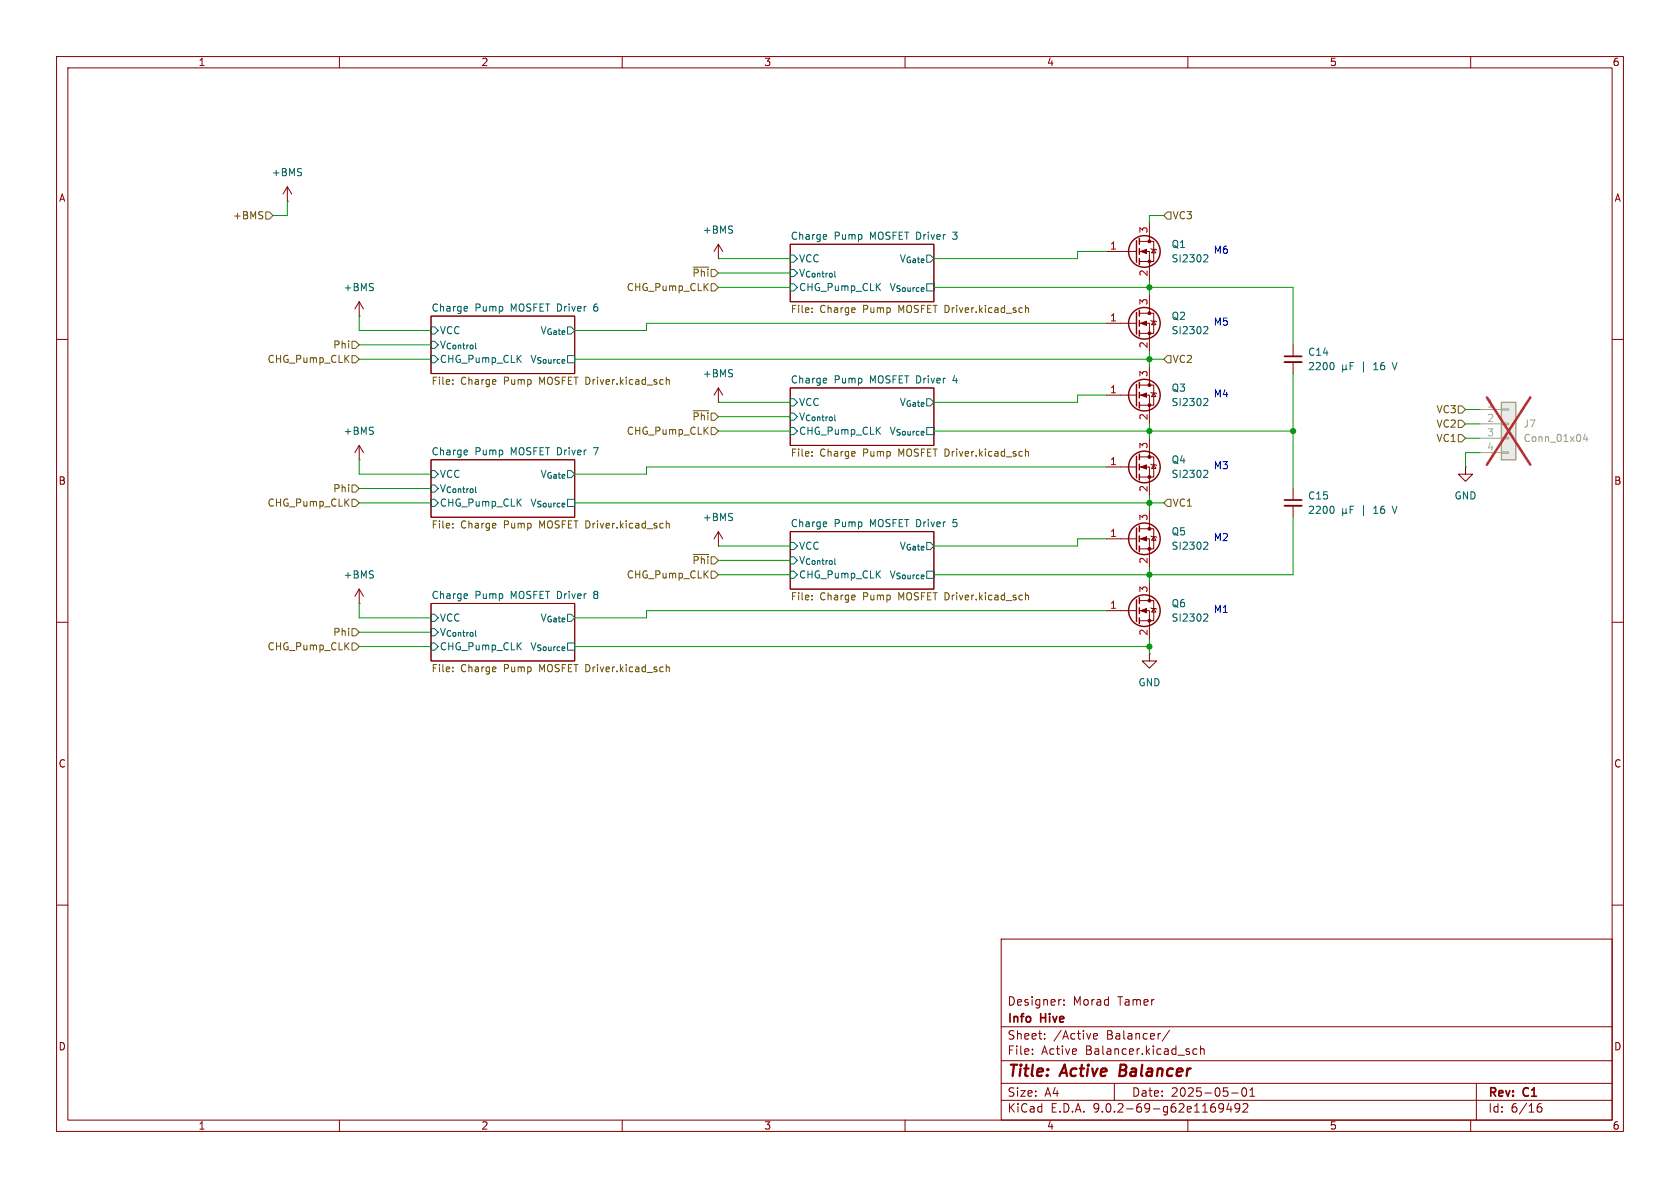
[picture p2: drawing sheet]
<svg xmlns="http://www.w3.org/2000/svg" width="297mm" height="210mm" viewBox="0 0 297 210" stroke-linecap="round" stroke-linejoin="round" font-family="sans-serif">
<g fill="none" stroke="#840000" stroke-width=".18">
<path d="M10 10h277v190h-277zM12 12h273v186h-273zM60 10v2M110 10v2M160 10v2M210 10v2M260 10v2M203.2 39.4v3.3M76.2 55.9h25.4v10.1h-25.4zM127 45.7h.1M127 43.2v2.5M127 43.2l-.8 1.3"/>
<path d="M127 43.2l.8 1.3M139.7 43.2h25.4v10.1h-25.4zM195.6 44.5h5.3M201.4 42.7h2.6v3.5h-2.6M201.4 44.5h1.8v5M203.5 43.9l.1 .2h.7l.2 .1M204 44.1l.3 .6h-.7zM10 60h2M63.5 78.7v2.6M63.5 78.7l-.8 1.3M63.5 78.7l.8 1.3M127 71.1h.1"/>
<path d="M127 68.6v2.5M127 68.6l-.8 1.3M127 68.6l.8 1.3M139.7 68.6h25.4v10.1h-25.4zM203.2 77.5v3.3M228.6 61v2M228.6 64v2M285 60h2M63.5 81.3h.1M76.2 81.3h25.4v10.1h-25.4zM127 96.5h.1M127 94l-.8 1.3"/>
<path d="M127 94l.8 1.3M127 94v2.5M139.7 94h25.4v10.1h-25.4zM195.6 95.3h5.3M195.6 82.6h5.3M201.4 93.5h2.6v3.5h-2.6M201.4 95.3h1.8v5M201.4 80.8h2.6v3.5h-2.6M201.4 82.6h1.8v5M203.2 90.2v3.3M203.5 94.7l.1 .2h.7l.2 .1M203.5 82l.1 .2h.7l.2 .1"/>
<path d="M204 94.9l.3 .6h-.7zM204 82.2l.3 .6h-.7zM228.6 86.4v2M228.6 89.4v2M259.1 82.6v1.2h1.2l-1.2 1.3-1.3-1.3h1.3M259.1 82.6h.1M10 110h2M63.5 106.7h.1M63.5 104.1l-.8 1.3M63.5 104.1l.8 1.3M63.5 104.1v2.6M76.2 106.7h25.4v10.1h-25.4z"/>
<path d="M195.6 108h5.3M201.4 106.2h2.6v3.5h-2.6M201.4 108h1.8v5M203.2 115.6v1.2h1.3l-1.3 1.3-1.3-1.3h1.3M203.2 115.6h.1M203.2 102.9v3.3M203.5 107.4l.1 .2h.7l.2 .1M204 107.6l.3 .6h-.7zM285 110h2M10 160h2M177 166h108v32h-108zM187.5 176.7h.1"/>
<path d="M188.1 177.6v.1M188.1 176.8v.1M285 160h2M60 198v2M110 198v2M160 198v2M177 194.5h108M177 191.5h108M177 187.5h108M177 181.5h108M182.5 186.3v.1M182.5 185.5v.1"/>
<path d="M184.7 183.6v.1M184.7 182.8v.1M193.3 183.2l.7-.1v-.3l-.5-.1-.2 .2 .1 .7h.6M197 191.5v3M206.7 182.1l-1.2 2M210 198v2M211.6 185.5l-.4-.1-.3 .3v.4l.1 .2h.6M212.2 185.5l.3-.1 .3 .1 .1 .9M212.2 184.9v1.5M216.3 195.7l-.3 .3h-.3l-.2-.3 .1-.5 .4-.1 .2 .1a.99 .99 0 0 1-.3 1.4h-.3M217.2 195l-.3 1.1h.9M217.6 195.6v1"/>
<path d="M217.7 193.2h1.2M219.2 195.7l-.3 .3h-.3l-.3-.3 .2-.5 .4-.1 .2 .1a.99 .99 0 0 1-.4 1.4h-.2M219.7 192.4l.2-.1a.81 .81 0 0 1 .6 .6 .81 .81 0 0 1-.3 .8l-.2 .1a.81 .81 0 0 1-.3-1.4zM219.7 195.2l.6-.1 .2 .1 .1 .3-.9 1.1h.9M221 193.8h.8M221 192.7l.4-.4v1.5M260 198v2M261 191.5v6.5M271.7 196l.3-.3h.5l.1 .3v.3l-.3 .3-.4-.1-.2-.2M272.5 195.1a.59 .59 0 0 0-.8 .6"/>
</g>
<path d="M198.1 188.2l-.2 2h.7" fill="none" stroke="#840000" stroke-width=".4"/>
<g fill="none" stroke="#006464" stroke-width=".18">
<path d="M76.2 57.8h.6l.7 .6-.7 .7h-.6zM82.5 54.2l.1 .3-.6 .1M82.6 54.9l-.1 .1M139.7 50.2h.6l.7 .6-.7 .6h-.6zM139.7 45.1h.6l.7 .6-.7 .7h-.6zM139.7 47.6h.6l.7 .7-.7 .6h-.6zM146 41.5l.2 .3-.7 .1M146.1 42.2l-.1 .1M213 45l.4 .1 .1 .3-.8 .9h.8M76.2 62.9h.6l.7 .6-.7 .6h-.6zM76.2 60.3h.6l.7 .7-.7 .6h-.6zM82.5 79.6l.1 .3-.6 .1"/>
<path d="M139.7 75.6h.6l.7 .6-.7 .6h-.6zM139.7 70.5h.6l.7 .6-.7 .7h-.6zM139.7 73h.6l.7 .7-.7 .6h-.6zM146 66.9l.2 .3-.7 .1M146.1 67.6l-.1 .1M235.5 64.1a.79 .79 0 0 1 0 1.3M237.4 64.5v1.3M237.4 65.2l.1 .2h.3l.2-.2M238 65.2l.1 .2M238 64.5v.7M238.7 64.7h.4M239.3 64.1h-.6v1.3"/>
<path d="M242.9 65.4h.7M242.9 64.4l.3-.3v1.3M244.7 64.1h-.4a.86 .86 0 0 0 0 1.3l.4-.2 .1-.4-.2-.2h-.4l-.1 .2M246.1 64.1l.5 1.3M76.2 88.3h.6l.7 .6-.7 .6h-.6zM76.2 83.2h.6l.7 .6-.7 .7h-.6zM76.2 85.7h.6l.7 .7-.7 .6h-.6zM82.6 80.3l-.1 .1M139.7 95.9h.6l.7 .6-.7 .7h-.6zM139.7 98.4h.6l.7 .7-.7 .6h-.6zM146 92.3l.2 .3-.7 .1M146.1 93l-.1 .1"/>
<path d="M213 95.8l.4 .1 .1 .3-.8 .9h.8M213 83.1l.4 .1 .1 .3-.8 .9h.8M235.5 89.5a.79 .79 0 0 1 0 1.3M237.4 89.9v1.3M237.4 90.6l.1 .2h.3l.2-.2M238 89.9v.7M238 90.6l.1 .2M238.7 90.1h.4M239.3 89.5h-.6v1.3M242.9 89.8l.3-.3v1.3M242.9 90.8h.7M244.7 89.5h-.4a.86 .86 0 0 0 0 1.3l.4-.2 .1-.4-.2-.2h-.3l-.2 .2"/>
<path d="M246.1 89.5l.5 1.3M76.2 113.7h.6l.7 .6-.7 .6h-.6zM76.2 108.6h.6l.7 .6-.7 .7h-.6zM76.2 111.1h.6l.7 .7-.7 .6h-.6zM82.5 105l.1 .3-.6 .1M82.6 105.7l-.1 .1M139.7 101h.6l.7 .6-.7 .6h-.6zM213 108.5l.4 .1 .1 .3-.8 .9h.8"/>
</g>
<g fill="none" stroke="#725600" stroke-width=".18">
<path d="M143.5 54.5v.1M143.5 55.1v.1M181.3 54v1.2M181.3 54.5l.2-.1 .3 .1v.7M80 67.8v.1M80 67.2v.1M117.8 66.7v1.2M117.8 67.2l.2-.1 .3 .1v.7M143.5 79.9v.1M181.3 79.4v1.2M181.3 79.9l.2-.1 .3 .1v.7M80 92.6v.1"/>
<path d="M80 93.2v.1M117.8 92.1v1.2M117.8 92.6l.2-.1 .3 .1v.7M143.5 80.5v.1M80 118v.1M80 118.6v.1M117.8 117.5v1.2M117.8 118l.2-.1 .3 .1v.7M143.5 105.9v.1M143.5 105.3v.1M181.3 104.8v1.2M181.3 105.3l.2-.1 .3 .1v.7"/>
</g>
<path d="M227.1 63h3M227.1 88.4h3" fill="none" stroke="#840000" stroke-width=".3"/>
<path d="M227.1 64h3M227.1 89.4h3" fill="none" stroke="#840000" stroke-width=".33"/>
<g fill="none" stroke="#840000" stroke-width=".25">
<path d="M200.9 42.5v3.9M201.4 42.2v1M201.4 43.9v1.1M201.4 45.7v1M200.9 80.6v3.9M200.9 93.3v3.9M201.4 80.3v1M201.4 82v1.1M201.4 83.8v1M201.4 93v1M201.4 94.7v1.1M201.4 96.5v1"/>
<path d="M200.9 106v3.9M201.4 105.7v1M201.4 107.4v1.1M201.4 109.2v1"/>
<circle cx="202.3" cy="44.4" r="2.79"/>
<circle cx="202.3" cy="82.5" r="2.79"/>
<circle cx="202.3" cy="95.2" r="2.79"/>
<circle cx="202.3" cy="107.9" r="2.79"/>
</g>
<g fill="#840000" stroke="#840000" stroke-width=".18">
<path d="M201.7 95.3l1-.4v.7z"/>
<path d="M201.7 82.6l1-.4v.7z"/>
<path d="M201.7 108l1-.4v.7z"/>
<path d="M201.7 44.5l1-.4v.7z"/>
<circle cx="203.2" cy="93.5" r=".25"/>
<circle cx="203.2" cy="97" r=".25"/>
<circle cx="203.2" cy="80.8" r=".25"/>
<circle cx="203.2" cy="84.3" r=".25"/>
<circle cx="203.2" cy="106.2" r=".25"/>
<circle cx="203.2" cy="109.7" r=".25"/>
<circle cx="203.2" cy="42.7" r=".25"/>
<circle cx="203.2" cy="46.2" r=".25"/>
</g>
<path d="M265.4 71.1h2.6v10.2h-2.6z" fill="#ebeae8"/>
<path d="M265.4 71.1h2.6v10.2h-2.6z" fill="none" stroke="#9c9b98" stroke-width=".25"/>
<path d="M261.6 72.4h3.8M261.6 74.9h3.8M261.6 77.5h3.8M265.4 72.3h1.3v.2h-1.3zM265.4 74.8h1.3v.3h-1.3zM265.4 77.3h1.3v.3h-1.3zM265.4 79.9h1.3v.2h-1.3zM261.6 80h3.8" fill="none" stroke="#9c9b98" stroke-width=".18"/>
<path d="M280.2 76.7l-.3 .9h.8M280.5 77.2v.8" fill="none" stroke="#939391" stroke-width=".18"/>
<path d="M262.9 70.3l7.6 11.8M270.5 70.3l-7.6 11.8" fill="none" stroke="#e12e31" stroke-width=".46"/>
<g fill="none" stroke="#840000" stroke-width=".25">
<path d="M200.9 55.2v3.9M201.4 54.9v1M201.4 56.6v1.1M201.4 58.4v1M200.9 67.9v3.9M201.4 67.6v1M201.4 69.3v1.1M201.4 71.1v1"/>
<circle cx="202.3" cy="57.1" r="2.79"/>
<circle cx="202.3" cy="69.8" r="2.79"/>
</g>
<g fill="none" stroke="#840000" stroke-width=".18">
<path d="M50.8 35.6h.1M50.8 33l-.8 1.3M50.8 33l.8 1.3M50.8 33v2.6M63.5 55.9h.1M63.5 53.3l-.8 1.3M63.5 53.3l.8 1.3M63.5 53.3v2.6M195.6 57.2h5.3M201.4 55.4h2.6v3.5h-2.6M201.4 57.2h1.8v5M203.2 52.1v3.3"/>
<path d="M203.5 56.6l.1 .2h.7l.2 .1M204 56.8l.3 .6h-.7zM195.6 69.9h5.3M201.4 68.1h2.6v3.5h-2.6M201.4 69.9h1.8v5M203.2 64.8v3.3M203.5 69.3l.1 .2h.7l.2 .1M204 69.5l.3 .6h-.7z"/>
</g>
<g fill="#840000" stroke="#840000" stroke-width=".18">
<path d="M201.7 57.2l1-.4v.7z"/>
<path d="M201.7 69.9l1-.4v.7z"/>
<circle cx="203.2" cy="55.4" r=".25"/>
<circle cx="203.2" cy="58.9" r=".25"/>
<circle cx="203.2" cy="68.1" r=".25"/>
<circle cx="203.2" cy="71.6" r=".25"/>
</g>
<path d="M213 57.7l.4 .1 .1 .3-.8 .9h.8M213 70.4l.4 .1 .1 .3-.8 .9h.8" fill="none" stroke="#006464" stroke-width=".18"/>
<g fill="none" stroke="#725600" stroke-width=".18">
<path d="M47 37.5h.6l.7 .6-.7 .6h-.6zM206.4 37.5h.6v1.2h-.6l-.7-.6zM122.5 47.2h2.8M125.7 50.2h.7l.6 .6-.6 .6h-.7zM62.2 62.9h.7l.6 .6-.6 .6h-.7zM62.2 60.3h.7l.6 .7-.6 .6h-.7zM122.5 72.6h2.8M125.7 75.6h.7l.6 .6-.6 .6h-.7zM206.4 62.9h.6v1.2h-.6l-.7-.6zM257.8 74.3h.6l.7 .6-.7 .7h-.6zM257.8 76.8h.6l.7 .7-.7 .6h-.6zM257.8 71.8h.6l.7 .6-.7 .6h-.6z"/>
<path d="M62.2 85.7h.7l.6 .7-.6 .6h-.7zM62.2 88.3h.7l.6 .6-.6 .6h-.7zM122.5 98h2.8M206.4 88.3h.6v1.2h-.6l-.7-.6zM62.2 113.7h.7l.6 .6-.6 .6h-.7zM62.2 111.1h.7l.6 .7-.6 .6h-.7zM125.7 101h.7l.6 .6-.6 .6h-.7z"/>
</g>
<g fill="none" stroke="#009600" stroke-width=".18">
<path d="M50.8 35.6v2.5h-2.5M205.7 38.1h-2.5v1.3M63.5 55.9v2.5h12.7M127 50.8h12.7M127 45.7h12.7M127 48.3h12.7M165.1 50.8h63.5v10.2M195.6 57.2h-81.3v1.2h-12.7M195.6 44.5h-5.1v1.2h-25.4M203.2 49.5v2.6M63.5 63.5h12.7M63.5 61h12.7"/>
<path d="M101.6 63.5h104.1M127 71.1h12.7M127 76.2h12.7M127 73.7h12.7M165.1 76.2h63.5M195.6 69.9h-5.1v1.2h-25.4M203.2 62.2v2.6M203.2 74.9v2.6M228.6 66v20.4M259.1 72.4h2.5M259.1 77.5h2.5M259.1 74.9h2.5"/>
<path d="M63.5 88.9h12.7M63.5 81.3v2.5h12.7M63.5 86.4h12.7M101.6 88.9h104.1M127 96.5h12.7M127 99.1h12.7M195.6 95.3h-5.1v1.2h-25.4M195.6 82.6h-81.3v1.2h-12.7M203.2 87.6v2.6M228.6 91.4v10.2h-63.5M261.6 80h-2.5v2.6M63.5 114.3h12.7"/>
<path d="M63.5 106.7v2.5h12.7M63.5 111.8h12.7M101.6 114.3h101.6M127 101.6h12.7M195.6 108h-81.3v1.2h-12.7M203.2 100.3v2.6M203.2 113v2.6"/>
</g>
<g fill="#009600" stroke="#009600" stroke-width=".18">
<circle cx="203.2" cy="76.2" r=".46"/>
<circle cx="203.2" cy="50.8" r=".46"/>
<circle cx="203.2" cy="63.5" r=".46"/>
<circle cx="228.6" cy="76.2" r=".46"/>
<circle cx="203.2" cy="88.9" r=".46"/>
<circle cx="203.2" cy="101.6" r=".46"/>
<circle cx="203.2" cy="114.3" r=".46"/>
</g>
<g font-size="2.8" fill="#840000">
<text x="178" y="190.9">Title:</text>
<text x="187.7" y="190.9">Active</text>
<text x="198.7" y="190.9">Balancer</text>
</g>
<g font-size="2.1" fill="#840000">
<text x="178" y="178">Designer:</text>
<text x="189.7" y="178">Morad</text>
<text x="197.7" y="178">Tamer</text>
<text x="178" y="184">Sheet:</text>
<text x="178" y="181.2">Info</text>
<text x="184" y="181.2">Hive</text>
<text x="186.2" y="184">/Active</text>
<text x="195.7" y="184">Balancer/</text>
<text x="178" y="186.7">File:</text>
<text x="184.1" y="186.7">Active</text>
<text x="192" y="186.7">Balancer.kicad_sch</text>
<text x="178" y="196.9">KiCad</text>
<text x="178" y="194.1">Size:</text>
<text x="184.7" y="194.1">A4</text>
<text x="185.7" y="196.9">E.D.A.</text>
<text x="193.3" y="196.9">9.0.2-69-g62e1169492</text>
<text x="200" y="194.1">Date:</text>
<text x="207" y="194.1">2025-05-01</text>
<text x="263" y="194.3">Rev:</text>
<text x="263" y="196.9">Id:</text>
<text x="267.1" y="196.9">6/16</text>
<text x="269.4" y="194.3">C1</text>
</g>
<g font-size="1.8" fill="#840000">
<text x="35" y="11.9">1</text>
<text x="85" y="11.9">2</text>
<text x="135" y="11.9">3</text>
<text x="185" y="11.9">4</text>
<text x="235" y="11.9">5</text>
<text x="285" y="11.9">6</text>
<text x="10.3" y="35.9">A</text>
<text x="285.3" y="35.9">A</text>
<text x="10.3" y="85.9">B</text>
<text x="285.3" y="85.9">B</text>
<text x="10.3" y="135.9">C</text>
<text x="285.3" y="135.9">C</text>
<text x="10.3" y="185.9">D</text>
<text x="285.3" y="185.9">D</text>
<text x="35" y="199.9">1</text>
<text x="85" y="199.9">2</text>
<text x="135" y="199.9">3</text>
<text x="185" y="199.9">4</text>
<text x="235" y="199.9">5</text>
<text x="285" y="199.9">6</text>
</g>
<g font-size="1.8" fill="#006464">
<text x="47.9" y="31.3">+BMS</text>
<text x="124.1" y="41.5">+BMS</text>
<text x="139.7" y="42.5">Charge</text>
<text x="141.2" y="46.6">VCC</text>
<text x="147.5" y="42.5">Pump</text>
<text x="153.9" y="42.5">MOSFET Driver</text>
<text x="158.9" y="46.6">V_{Gate}</text>
<text x="168.9" y="42.5">3</text>
<text x="207" y="46.6">SI2302</text>
<text x="207" y="44">Q1</text>
<text x="60.6" y="51.7">+BMS</text>
<text x="141.2" y="51.7">CHG_Pump_CLK</text>
<text x="141.2" y="49.1">V_{Control}</text>
<text x="157.1" y="51.7">V_{Source}</text>
<text x="76.2" y="55.2">Charge</text>
<text x="77.7" y="59.3">VCC</text>
<text x="84" y="55.2">Pump</text>
<text x="90.4" y="55.2">MOSFET Driver</text>
<text x="95.4" y="59.3">V_{Gate}</text>
<text x="105.4" y="55.2">6</text>
<text x="207" y="59.3">SI2302</text>
<text x="207" y="56.7">Q2</text>
<text x="77.7" y="64.4">CHG_Pump_CLK</text>
<text x="77.7" y="61.8">V_{Control}</text>
<text x="93.6" y="64.4">V_{Source}</text>
<text x="231.1" y="63.1">C14</text>
<text x="231.1" y="65.6">2200</text>
<text x="240.7" y="65.6">|</text>
<text x="246.7" y="65.6">V</text>
<text x="124.1" y="66.9">+BMS</text>
<text x="139.7" y="67.9">Charge</text>
<text x="141.2" y="72">VCC</text>
<text x="147.5" y="67.9">Pump</text>
<text x="153.9" y="67.9">MOSFET Driver</text>
<text x="158.9" y="72">V_{Gate}</text>
<text x="168.9" y="67.9">4</text>
<text x="207" y="72">SI2302</text>
<text x="207" y="69.4">Q3</text>
<text x="60.6" y="77.1">+BMS</text>
<text x="141.2" y="77.1">CHG_Pump_CLK</text>
<text x="141.2" y="74.5">V_{Control}</text>
<text x="157.1" y="77.1">V_{Source}</text>
<text x="76.2" y="80.6">Charge</text>
<text x="84" y="80.6">Pump</text>
<text x="90.4" y="80.6">MOSFET Driver</text>
<text x="105.4" y="80.6">7</text>
<text x="207" y="82.1">Q4</text>
<text x="77.7" y="89.8">CHG_Pump_CLK</text>
<text x="77.7" y="84.7">VCC</text>
<text x="77.7" y="87.2">V_{Control}</text>
<text x="93.6" y="89.8">V_{Source}</text>
<text x="95.4" y="84.7">V_{Gate}</text>
<text x="207" y="84.7">SI2302</text>
<text x="231.1" y="88.5">C15</text>
<text x="257" y="88.5">GND</text>
<text x="124.1" y="92.3">+BMS</text>
<text x="139.7" y="93.3">Charge</text>
<text x="147.5" y="93.3">Pump</text>
<text x="153.9" y="93.3">MOSFET Driver</text>
<text x="168.9" y="93.3">5</text>
<text x="207" y="94.8">Q5</text>
<text x="231.1" y="91">2200</text>
<text x="240.7" y="91">|</text>
<text x="246.7" y="91">V</text>
<text x="141.2" y="97.4">VCC</text>
<text x="141.2" y="99.9">V_{Control}</text>
<text x="158.9" y="97.4">V_{Gate}</text>
<text x="207" y="97.4">SI2302</text>
<text x="60.6" y="102.5">+BMS</text>
<text x="76.2" y="106">Charge</text>
<text x="84" y="106">Pump</text>
<text x="90.4" y="106">MOSFET Driver</text>
<text x="105.4" y="106">8</text>
<text x="141.2" y="102.5">CHG_Pump_CLK</text>
<text x="157.1" y="102.5">V_{Source}</text>
<text x="207" y="107.5">Q6</text>
<text x="77.7" y="110.1">VCC</text>
<text x="77.7" y="112.6">V_{Control}</text>
<text x="95.4" y="110.1">V_{Gate}</text>
<text x="207" y="110.1">SI2302</text>
<text x="77.7" y="115.2">CHG_Pump_CLK</text>
<text x="93.6" y="115.2">V_{Source}</text>
<text x="201.2" y="121.5">GND</text>
</g>
<g font-size="1.8" fill="#725600">
<text x="41.1" y="39">+BMS</text>
<text x="207.2" y="39">VC3</text>
<text x="110.7" y="51.7">CHG_Pump_CLK</text>
<text x="122.3" y="49.1">~{Phi}</text>
<text x="139.7" y="55.7">File:</text>
<text x="144.9" y="55.7">Charge</text>
<text x="152.7" y="55.7">Pump</text>
<text x="159.1" y="55.7">MOSFET Driver.kicad_sch</text>
<text x="47.2" y="64.4">CHG_Pump_CLK</text>
<text x="58.8" y="61.8">Phi</text>
<text x="207.2" y="64.4">VC2</text>
<text x="76.2" y="68.4">File:</text>
<text x="81.4" y="68.4">Charge</text>
<text x="89.2" y="68.4">Pump</text>
<text x="95.6" y="68.4">MOSFET Driver.kicad_sch</text>
<text x="110.7" y="77.1">CHG_Pump_CLK</text>
<text x="122.3" y="74.5">~{Phi}</text>
<text x="253.8" y="75.8">VC2</text>
<text x="253.8" y="73.3">VC3</text>
<text x="139.7" y="81.1">File:</text>
<text x="144.9" y="81.1">Charge</text>
<text x="152.7" y="81.1">Pump</text>
<text x="159.1" y="81.1">MOSFET Driver.kicad_sch</text>
<text x="253.8" y="78.3">VC1</text>
<text x="47.2" y="89.8">CHG_Pump_CLK</text>
<text x="58.8" y="87.2">Phi</text>
<text x="207.2" y="89.8">VC1</text>
<text x="76.2" y="93.8">File:</text>
<text x="81.4" y="93.8">Charge</text>
<text x="89.2" y="93.8">Pump</text>
<text x="95.6" y="93.8">MOSFET Driver.kicad_sch</text>
<text x="122.3" y="99.9">~{Phi}</text>
<text x="110.7" y="102.5">CHG_Pump_CLK</text>
<text x="139.7" y="106.5">File:</text>
<text x="144.9" y="106.5">Charge</text>
<text x="152.7" y="106.5">Pump</text>
<text x="159.1" y="106.5">MOSFET Driver.kicad_sch</text>
<text x="58.8" y="112.6">Phi</text>
<text x="47.2" y="115.2">CHG_Pump_CLK</text>
<text x="76.2" y="119.2">File:</text>
<text x="81.4" y="119.2">Charge</text>
<text x="89.2" y="119.2">Pump</text>
<text x="95.6" y="119.2">MOSFET Driver.kicad_sch</text>
</g>
<g font-size="1.8" fill="#a90000">
<text x="202.9" y="41.3" transform="rotate(-90 202.9 41.3)">3</text>
<text x="196.1" y="44.2">1</text>
<text x="202.9" y="49" transform="rotate(-90 202.9 49)">2</text>
<text x="196.1" y="56.9">1</text>
<text x="202.9" y="54" transform="rotate(-90 202.9 54)">3</text>
<text x="202.9" y="61.7" transform="rotate(-90 202.9 61.7)">2</text>
<text x="196.1" y="69.6">1</text>
<text x="202.9" y="66.7" transform="rotate(-90 202.9 66.7)">3</text>
<text x="202.9" y="74.4" transform="rotate(-90 202.9 74.4)">2</text>
<text x="196.1" y="82.3">1</text>
<text x="202.9" y="79.4" transform="rotate(-90 202.9 79.4)">3</text>
<text x="202.9" y="87.1" transform="rotate(-90 202.9 87.1)">2</text>
<text x="196.1" y="95">1</text>
<text x="202.9" y="92.1" transform="rotate(-90 202.9 92.1)">3</text>
<text x="202.9" y="99.8" transform="rotate(-90 202.9 99.8)">2</text>
<text x="196.1" y="107.7">1</text>
<text x="202.9" y="104.8" transform="rotate(-90 202.9 104.8)">3</text>
<text x="202.9" y="112.5" transform="rotate(-90 202.9 112.5)">2</text>
</g>
<g font-size="1.8" fill="#0000c2">
<text x="214.5" y="45.1">M6</text>
<text x="214.5" y="57.8">M5</text>
<text x="214.5" y="70.5">M4</text>
<text x="214.5" y="83.2">M3</text>
<text x="214.5" y="95.9">M2</text>
<text x="214.5" y="108.6">M1</text>
</g>
<g font-size="1.8" fill="#a5a4a2">
<text x="262.8" y="72.1">1</text>
<text x="262.8" y="74.7">2</text>
<text x="262.8" y="77.2">3</text>
<text x="262.8" y="79.8">4</text>
</g>
<g font-size="1.8" fill="#939391">
<text x="269.2" y="75.8">J7</text>
<text x="269.2" y="78.3">Conn_01x04</text>
</g>
</svg>
